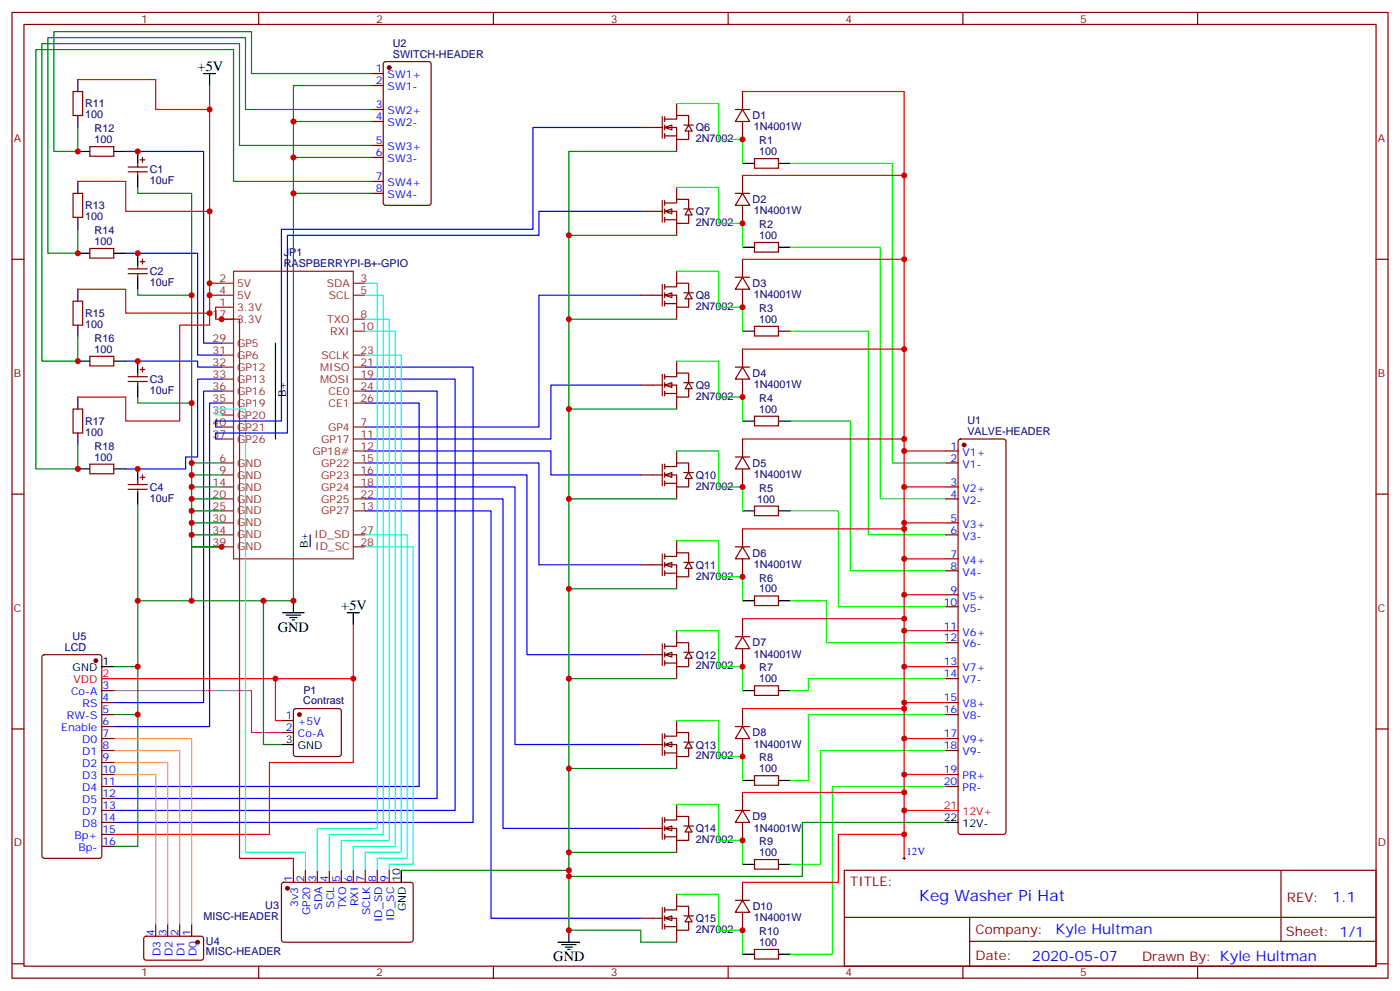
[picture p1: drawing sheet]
<svg xmlns="http://www.w3.org/2000/svg" width="412mm" height="292mm" viewBox="0 0 412 292" stroke-linecap="round" stroke-linejoin="round" font-family="sans-serif">
<g fill="none" stroke="#870000" stroke-width=".35">
<path d="M3.5 3.7h405.4v284.3h-405.4zM7.1 7.2h398.2v277.3h-398.2zM76.2 3.7v3.5M113.1 18.3l.5-.2h12.7l.6 .5 .1 41.2-.5 .6-12.9 .1-.7-.5v-41.2zM145.3 3.7v3.5M214.5 3.7v3.5M283.6 3.7v3.5M352.8 3.7v3.5M21.5 27h2.8v7h-2.8zM109.4 32.2h3.5M109.4 21.7h3.5M109.4 25.2h3.5"/>
<path d="M109.4 35.8h3.5M216.6 32.2h4.2M218.7 32.2l2.1 3.6h-4.2zM218.7 27v5.2M218.7 35.8v5.3M21.5 56.9h2.8v7.1h-2.8zM26.5 43.2h7v2.8h-7zM37.7 49.2h5.7M37.7 50.6h5.7M40.6 48.1v1.1M40.6 50.6v1M41.3 47.1h1.4"/>
<path d="M42 46.4v1.4M109.4 56.9h3.5M109.4 42.8h3.5M109.4 46.4h3.5M109.4 53.4h3.5M216.6 56.9h4.2M218.7 56.9l2.1 3.6h-4.2zM218.7 51.6v5.3M222.2 46.7h7.1v2.8h-7.1zM3.5 76.3h3.6M26.5 73.2h7v2.8h-7zM37.7 79.2h5.7"/>
<path d="M40.6 78.1v1.1M41.3 77h1.4M42 76.3v1.5M218.7 60.5v5.3M218.7 76.3v5.3M222.2 71.4h7.1v2.8h-7.1zM405.3 76.3h3.6M21.5 88.7h2.8v7h-2.8zM37.7 80.6h5.7M40.6 80.6v1M216.6 81.6h4.2M218.7 81.6l2.1 3.6h-4.2z"/>
<path d="M218.7 85.2v5.3M222.2 96.1h7.1v2.8h-7.1zM26.5 104.9h7v2.8h-7zM37.7 110.9h5.7M37.7 112.3h5.7M40.6 109.9v1M40.6 112.3v1.1M41.3 108.8h1.4M42 108.1v1.4M216.6 108.1h4.2M218.7 108.1l2.1 3.5h-4.2zM218.7 102.8v5.3"/>
<path d="M218.7 111.6v5.3M21.5 120.4h2.8v7.1h-2.8zM26.5 136.7h7v2.8h-7zM42 139.8v1.5M216.6 134.5h4.2M218.7 134.5l2.1 3.6h-4.2zM218.7 129.3v5.2M218.7 138.1v5.3M222.2 122.6h7.1v2.8h-7.1zM278.7 132.8h3.5M278.7 136.3h3.5M282.5 129.5l.4-.2h12.7l.5 .2 .2 .5v115l-.2 .5-.5 .2h-12.7l-.5-.3-.2-.4v-115z"/>
<path d="M3.5 145.5h3.6M37.7 142.7h5.7M37.7 144.1h5.7M40.6 141.6v1.1M40.6 144.1v1M41.3 140.5h1.4M218.7 155.7v5.3M222.2 149h7.1v2.8h-7.1zM278.7 143.4h3.5M278.7 146.9h3.5M278.7 154h3.5M278.7 157.5h3.5"/>
<path d="M405.3 145.5h3.6M216.6 161h4.2M218.7 161l2.1 3.5h-4.2zM218.7 164.5v5.3M222.2 175.5h7.1v2.8h-7.1zM278.7 164.5h3.5M278.7 168.1h3.5M278.7 175.1h3.5M278.7 178.6h3.5M12.6 193l.5-.2h16.2l.6 .4 .1 58.8-.5 .7h-16.4l-.7-.4-.1-58.8zM216.6 187.5h4.2M218.7 187.5l2.1 3.5h-4.2z"/>
<path d="M218.7 182.2v5.3M218.7 191v5.3M278.7 185.7h3.5M278.7 189.2h3.5M278.7 196.3h3.5M278.7 199.8h3.5M3.5 214.6h3.6M30 213.9h3.5M30 206.9h3.5M30 210.4h3.5M30 217.5h3.5M30 203.3h3.5"/>
<path d="M216.6 213.9h4.2M218.7 213.9l2.1 3.6h-4.2zM218.7 208.6v5.3M218.7 217.5v5.2M222.2 201.9h7.1v2.9h-7.1zM278.7 206.9h3.5M278.7 210.4h3.5M278.7 217.5h3.5M405.3 214.6h3.6M30 238.6h3.5M30 221h3.5M30 228h3.5"/>
<path d="M30 231.6h3.5M30 224.5h3.5M30 235.1h3.5M216.6 238.6h4.2M218.7 238.6l2.1 3.5h-4.2zM218.7 233.3v5.3M222.2 228.4h7.1v2.8h-7.1zM278.7 221h3.5M278.7 228h3.5M278.7 231.6h3.5M30 242.1h3.5M30 245.7h3.5"/>
<path d="M30 249.2h3.5M83.1 260l.5-.2h37.7l.4 .7-.1 16.5-.6 .4h-37.7l-.4-.7v-16.2zM86.4 256.3v3.5M90 256.3v3.5M93.5 256.3v3.5M97 256.3v3.5M100.5 256.3v3.5M104.1 256.3v3.5M107.6 256.3v3.5M111.1 256.3v3.5M114.7 256.3v3.5M218.7 242.1v5.3"/>
<path d="M218.7 259.8v5.3M222.2 253.1h7.1v2.8h-7.1zM248.7 256.3h156.6v28.2h-156.6zM377.3 256.3v20.9M42.6 275.9l.4-.2h16.5l.5 .7-.1 5.9-.6 .4h-16.5l-.5-.7v-5.6zM45.9 272.1v3.6M49.4 272.1v3.6M52.9 272.1v3.6M56.4 272.1v3.6M216.6 265.1h4.2M218.7 265.1l2.1 3.5h-4.2zM218.7 268.6v5.3"/>
<path d="M222.2 279.5h7.1v2.9h-7.1zM248.7 270.1h156.5M285.6 277.2h119.6M285.6 270.1v14.1M3.5 283.8h3.6M76.2 284.5v3.5M145.3 284.5v3.5M214.5 284.5v3.5M283.6 284.5v3.5M352.8 284.5v3.5M405.3 283.8h3.6"/>
</g>
<g fill="none" stroke="#000" stroke-width=".35">
<path d="M22.9 23.4v3.6M22.9 34v3.5M60 21.7h3.5M61.7 21.7v3.5M22.9 53.4v3.5M22.9 44.6h3.6M33.5 44.6h3.5M40.6 44.6v3.5M40.6 51.6v3.6M218.7 48.1h3.5M229.3 48.1h3.5M22.9 64v3.5"/>
<path d="M22.9 74.6h3.6M33.5 74.6h3.5M40.6 74.6v3.5M218.7 72.8h3.5M229.3 72.8h3.5M22.9 85.2v3.5M22.9 95.7v3.6M40.6 81.6v3.6M218.7 97.5h3.5M229.3 97.5h3.5M22.9 116.9v3.5M22.9 106.3h3.6"/>
<path d="M33.5 106.3h3.5M40.6 106.3v3.6M40.6 113.4v3.5M81.1 101v28.3M22.9 127.5v3.5M22.9 138.1h3.6M33.5 138.1h3.5M40.6 138.1v3.5M218.7 124h3.5M229.3 124h3.5M40.6 145.1v3.6M91.4 157.5v3.5"/>
<path d="M218.7 150.4h3.5M229.3 150.4h3.5M86.4 176.9v3.5M218.7 176.9h3.5M229.3 176.9h3.5M30 196.3h3.5M83.3 180.4h6.3M84.3 181.1h4.2M85.4 181.8h2.1M86.1 182.5h.7M102.3 180.4h3.5M104.1 180.4v3.5"/>
<path d="M218.7 203.3h3.5M229.3 203.3h3.5M218.7 229.8h3.5M229.3 229.8h3.5M118.2 256.3v3.5M218.7 254.5h3.5M229.3 254.5h3.5M278.7 242.1h3.5M164.4 277.4h6.3M165.5 278.1h4.2M166.5 278.8h2.1M167.2 279.5h.7"/>
<path d="M167.6 273.9v3.5M218.7 281h3.5M229.3 281h3.5"/>
</g>
<g fill="none" stroke="#8c2424" stroke-width=".35">
<path d="M68.8 79.9h35.3v84.6h-35.3zM65.3 90.5h3.5M65.3 83.4h3.5M65.3 86.9h3.5M65.3 94h3.5M104.1 83.4h3.5M104.1 86.9h3.5M104.1 94h3.5M104.1 97.5h3.5M65.3 111.6h3.5M65.3 108.1h3.5M65.3 104.6h3.5"/>
<path d="M65.3 118.7h3.5M65.3 115.1h3.5M65.3 101h3.5M104.1 111.6h3.5M104.1 108.1h3.5M104.1 104.6h3.5M104.1 118.7h3.5M104.1 115.1h3.5M65.3 125.7h3.5M65.3 139.8h3.5M65.3 129.3h3.5M65.3 136.3h3.5"/>
<path d="M65.3 122.2h3.5M104.1 125.7h3.5M104.1 139.8h3.5M104.1 129.3h3.5M104.1 136.3h3.5M104.1 132.8h3.5M65.3 150.4h3.5M65.3 146.9h3.5M65.3 143.4h3.5M65.3 154h3.5M65.3 157.5h3.5M104.1 150.4h3.5"/>
<path d="M104.1 146.9h3.5M104.1 143.4h3.5M104.1 157.5h3.5M65.3 161h3.5M104.1 161h3.5"/>
</g>
<g fill="none" stroke="#00f" stroke-width=".35">
<path d="M37 44.6h23v56.4h5.3M37 74.6h21.2v30h7.1M188.7 86.9h-30v38.8h-51.1M37 106.3h21.2v1.8h7.1M65.3 111.6h-7.1v22.9h-3.5v3.6h-17.7M65.3 115.1h-5.3v91.8h-26.5M65.3 118.7h-3.6v95.2h-28.2M107.6 118.7h15.9v112.9h-90M107.6 115.1h21.2v120h-95.3M107.6 111.6h26.5v127h-100.6M107.6 108.1h31.7v134h-105.8M188.7 113.4h-26.4v15.9h-54.7"/>
<path d="M107.6 132.8h54.7v7h26.4M107.6 136.3h51.1v30h30M107.6 139.8h47.6v53h33.5M107.6 143.4h44.1v75.8h37M107.6 146.9h40.6v97h40.5M107.6 150.4h37v120h44.1"/>
</g>
<path d="M232.8 48.1h30v88.2h15.9M232.8 72.8h26.5v74.1h19.4M232.8 97.5h23v60h22.9M232.8 124h17.7v44.1h28.2M232.8 150.4h14.1v28.2h31.8M232.8 176.9h10.6v12.3h35.3M278.7 199.8h-40.6v3.5h-5.3M278.7 210.4h-40.6v19.4h-5.3M278.7 221h-37v33.5h-8.9M278.7 231.6h-33.5v49.4h-12.4" fill="none" stroke="#0f0" stroke-width=".35"/>
<g fill="#870000" stroke="#870000" stroke-width=".35">
<circle cx="284" cy="131" r=".53"/>
<circle cx="114.7" cy="19.9" r=".53"/>
<circle cx="58.2" cy="277.4" r=".53"/>
<circle cx="84.7" cy="261.5" r=".53"/>
<circle cx="28.2" cy="194.5" r=".53"/>
</g>
<g fill="none" stroke="#f00" stroke-width=".35">
<path d="M22.9 23.4h23v8.8h15.8v-7M61.7 32.2v30h-24.7v-8.8h-14.1M218.7 27h47.6v24.6M218.7 51.6h47.6v24.7M61.7 62.2v30h-24.7v-7h-14.1M218.7 76.3h47.6v26.5M61.7 92.2v3.5h-8.8v28.3h-15.9v-7.1h-14.1M61.7 83.4h3.6M61.7 86.9h3.6M218.7 102.8h47.6v26.5M218.7 129.3h47.6v3.5M278.7 132.8h-12.4v105.8h15.9"/>
<path d="M218.7 155.7h47.6M266.3 143.4h12.4M266.3 154h12.4M266.3 164.5h12.4M266.3 175.1h12.4M30 199.8h74.1M104.1 183.9v40.6h-24.7v21.2h-45.9M218.7 182.2h47.6M266.3 185.7h12.4M266.3 196.3h12.4M218.7 208.6h47.6M266.3 206.9h12.4"/>
<path d="M266.3 217.5h12.4M218.7 233.3h47.6M266.3 238.6v7.1h-19.4v14.1h-28.2M266.3 228h12.4M266.3 245.7v7"/>
</g>
<g fill="none" stroke="#008700" stroke-width=".35">
<path d="M109.4 35.8h-23v10.6M109.4 25.2h-23v10.6M109.4 32.2h-37.1v-21.1h-58.2v63.5h8.8v-7.1M109.4 21.7h-35.3v-12.4h-58.2v35.3h7v-7.1M40.6 55.2v1.7h15.8v30M109.4 56.9h-23v120h-30v-15.9h8.9h-8.9v-3.5M109.4 46.4h-23v10.5M109.4 53.4h-40.6v-38.8h-58.2v123.5h12.3v-7.1M109.4 42.8h-38.8v-30h-58.3v93.5h10.6v-7M40.6 85.2v1.7h15.8v31.8M40.6 116.9v1.8h15.8v17.6M56.4 139.8v3.6h8.9"/>
<path d="M65.3 136.3h-8.9v3.5h8.9M40.6 148.7v28.2h15.8M56.4 143.4v3.5h8.9M56.4 146.9v3.5h8.9M56.4 150.4v3.6h8.9M56.4 154v3.5h8.9M40.6 176.9v19.4h-7.1M40.6 196.3v52.9h-7.1M33.5 210.4h7.1"/>
</g>
<path d="M65.3 90.5h-1.8v3.5h7.1v158.7h15.8v3.6" fill="none" stroke="#c00" stroke-width=".35"/>
<path d="M107.6 97.5h8.8v151.7h-12.3v7.1M107.6 94h7.1v153.4h-14.2v8.9M107.6 104.6h10.6v146.4h-10.6v5.3M65.3 122.2h-1.8v-1.8h8.8v130.6h17.7v5.3M107.6 157.5h12.3v95.2h-8.8v3.6M107.6 161h14.1v93.5h-7v1.8" fill="none" stroke="#0ff" stroke-width=".35"/>
<path d="M33.5 217.5h22.9v54.6M33.5 228h12.4v44.1M33.5 224.5h15.9v47.6M33.5 221h19.4v51.1" fill="none" stroke="#f90" stroke-width=".35"/>
<path d="M266 252.7h.7M266.3 252.4v.7" fill="none" stroke="#000" stroke-width=".29"/>
<g fill="#fff" stroke="#870000" stroke-width=".35">
<path d="M195.8 37.5l2.1-.7v1.4z"/>
<path d="M202.8 36.8l1.1 1.8h-2.1z"/>
</g>
<path d="M188.7 37.5h6.4M195.1 34.4v6.3M195.8 35.1h3.5v-1.1h3.5v2.8M195.8 37.5h3.5v3.6h3.5v-2.5M195.8 34.4v1.4M195.8 36.8v1.4M195.8 39.3v1.4M199.3 30.5v3.5M201.4 36.8h2.9M195.8 40h3.5M199.3 41.1v3.5" fill="none" stroke="#870000" stroke-width=".35"/>
<g fill="#fff" stroke="#870000" stroke-width=".35">
<path d="M195.8 62.2l2.1-.7v1.4z"/>
<path d="M202.8 61.5l1.1 1.8h-2.1z"/>
</g>
<path d="M195.1 59.1v6.3M195.8 59.8h3.5v-1.1h3.5v2.8M195.8 59.1v1.4M199.3 55.2v3.5M188.7 62.2h6.4M195.8 62.2h3.5v3.6h3.5v-2.5M195.8 64.7h3.5M195.8 61.5v1.4M195.8 64v1.4M199.3 65.8v3.5M201.4 61.5h2.9" fill="none" stroke="#870000" stroke-width=".35"/>
<g fill="#fff" stroke="#870000" stroke-width=".35">
<path d="M195.8 86.9l2.1-.7v1.4z"/>
<path d="M202.8 86.2l1.1 1.8h-2.1z"/>
</g>
<path d="M199.3 79.9v3.5M188.7 86.9h6.4M195.1 83.7v6.4M195.8 84.5h3.5v-1.1h3.5v2.8M195.8 86.9h3.5v3.6h3.5v-2.5M195.8 89.4h3.5M195.8 83.7v1.5M195.8 86.2v1.4M195.8 88.7v1.4M199.3 90.5v3.5M201.4 86.2h2.9" fill="none" stroke="#870000" stroke-width=".35"/>
<g fill="#fff" stroke="#870000" stroke-width=".35">
<path d="M195.8 113.4l2.1-.7v1.4z"/>
<path d="M202.8 112.7l1.1 1.7h-2.1z"/>
</g>
<path d="M188.7 113.4h6.4M195.1 110.2v6.4M195.8 110.9h3.5v-1h3.5v2.8M195.8 113.4h3.5v3.5h3.5v-2.5M195.8 115.9h3.5M195.8 110.2v1.4M195.8 112.7v1.4M195.8 115.1v1.5M199.3 106.3v3.6M199.3 116.9v3.5M201.4 112.7h2.9" fill="none" stroke="#870000" stroke-width=".35"/>
<g fill="#fff" stroke="#870000" stroke-width=".35">
<path d="M195.8 139.8l2.1-.7v1.4z"/>
<path d="M202.8 139.1l1.1 1.8h-2.1z"/>
</g>
<path d="M188.7 139.8h6.4M195.1 136.7v6.3M195.8 137.4h3.5v-1.1h3.5v2.8M195.8 139.8h3.5v3.6h3.5v-2.5M195.8 136.7v1.4M195.8 139.1v1.4M199.3 132.8v3.5M201.4 139.1h2.9M195.8 142.3h3.5M195.8 141.6v1.4M199.3 143.4v3.5" fill="none" stroke="#870000" stroke-width=".35"/>
<g fill="#fff" stroke="#870000" stroke-width=".35">
<path d="M195.8 166.3l2.1-.7v1.4z"/>
<path d="M202.8 165.6l1.1 1.8h-2.1z"/>
</g>
<path d="M199.3 159.2v3.6M188.7 166.3h6.4M195.1 163.1v6.4M195.8 163.8h3.5v-1h3.5v2.8M195.8 166.3h3.5v3.5h3.5v-2.4M195.8 168.8h3.5M195.8 163.1v1.4M195.8 165.6v1.4M195.8 168.1v1.4M199.3 169.8v3.6M201.4 165.6h2.9" fill="none" stroke="#870000" stroke-width=".35"/>
<g fill="#fff" stroke="#870000" stroke-width=".35">
<path d="M195.8 192.8l2.1-.7v1.4z"/>
<path d="M202.8 192.1l1.1 1.7h-2.1z"/>
</g>
<path d="M188.7 192.8h6.4M195.1 189.6v6.3M195.8 190.3h3.5v-1.1h3.5v2.9M195.8 192.8h3.5v3.5h3.5v-2.5M195.8 195.2h3.5M195.8 189.6v1.4M195.8 192.1v1.4M195.8 194.5v1.4M199.3 185.7v3.5M199.3 196.3v3.5M201.4 192.1h2.9" fill="none" stroke="#870000" stroke-width=".35"/>
<g fill="#fff" stroke="#870000" stroke-width=".35">
<path d="M195.8 219.2l2.1-.7v1.4z"/>
<path d="M202.8 218.5l1.1 1.8h-2.1z"/>
</g>
<path d="M188.7 219.2h6.4M195.1 216v6.4M195.8 216.7h3.5v-1h3.5v2.8M195.8 219.2h3.5v3.5h3.5v-2.4M195.8 216v1.5M195.8 218.5v1.4M199.3 212.2v3.5M201.4 218.5h2.9M195.8 221.7h3.5M195.8 221v1.4M199.3 222.7v3.6" fill="none" stroke="#870000" stroke-width=".35"/>
<g fill="#fff" stroke="#870000" stroke-width=".35">
<path d="M195.8 243.9l2.1-.7v1.4z"/>
<path d="M202.8 243.2l1.1 1.8h-2.1z"/>
</g>
<path d="M199.3 236.9v3.5M188.7 243.9h6.4M195.1 240.7v6.4M195.8 241.4h3.5v-1h3.5v2.8M195.8 243.9h3.5v3.5h3.5v-2.4M195.8 246.4h3.5M195.8 240.7v1.4M195.8 243.2v1.4M195.8 245.7v1.4M199.3 247.4v3.6M201.4 243.2h2.9" fill="none" stroke="#870000" stroke-width=".35"/>
<g fill="#fff" stroke="#870000" stroke-width=".35">
<path d="M195.8 270.4l2.1-.7v1.4z"/>
<path d="M202.8 269.7l1.1 1.7h-2.1z"/>
</g>
<g fill="none" stroke="#870000" stroke-width=".35">
<path d="M82.9 212.2h3.5M82.9 215.7h3.5M86.7 208.8l.4-.2h12.7l.5 .2 .2 .5v12.7l-.2 .5-.5 .2h-12.7l-.5-.2-.2-.5v-12.7zM188.7 270.4h6.4M195.1 267.2v6.3M195.8 267.9h3.5v-1.1h3.5v2.9M195.8 270.4h3.5v3.5h3.5v-2.5M195.8 272.8h3.5M195.8 267.2v1.4M195.8 269.7v1.4M195.8 272.1v1.4M199.3 263.3v3.5"/>
<path d="M199.3 273.9v3.5M201.4 269.7h2.9"/>
</g>
<path d="M199.3 30.5h12.4v10.6h7v7M199.3 55.2h12.4v10.6h7v7M199.3 79.9h12.4v10.6h7v7M199.3 106.3h12.4v10.6h7v7.1M199.3 132.8h12.4v10.6h7v7M199.3 159.2h12.4v10.6h7v7.1M199.3 185.7h12.4v10.6h7v7M199.3 212.2h12.4v10.5h7v7.1M199.3 236.9h12.4v10.5h7v7.1M199.3 263.3h12.4v10.6h7v7.1" fill="none" stroke="#0f0" stroke-width=".35"/>
<path d="M199.3 44.6h-31.7v229.3h21.1v3.5h10.6M167.6 69.3h31.7M167.6 94h31.7M167.6 120.4h31.7M167.6 146.9h31.7M77.6 176.9v42.3h5.3M167.6 173.4h31.7M167.6 199.8h31.7M167.6 226.3h31.7M118.2 256.3h49.4M167.6 251h31.7M278.7 242.1h-42.3v15.9h-68.8" fill="none" stroke="#008700" stroke-width=".35"/>
<path d="M188.7 37.5h-31.7v30h-74.1v56.5h-19.4v1.7h1.8M188.7 62.2h-30v7.1h-74v58.2h-21.2v1.8h1.8" fill="none" stroke="#00f" stroke-width=".35"/>
<path d="M107.6 86.9h5.3v158.8h-15.9v10.6M107.6 83.4h3.5v160.5h-17.6v12.4" fill="none" stroke="#0ff" stroke-width=".35"/>
<circle cx="88.2" cy="210.4" r=".53" fill="#870000" stroke="#870000" stroke-width=".35"/>
<path d="M82.9 219.2h3.5" fill="none" stroke="#000" stroke-width=".35"/>
<path d="M33.5 203.3h40.6v12.4h8.8" fill="none" stroke="#f0f" stroke-width=".35"/>
<path d="M81.1 199.8v12.4h1.8" fill="none" stroke="#f00" stroke-width=".35"/>
<g fill="#c00">
<circle cx="77.6" cy="176.9" r=".88"/>
<circle cx="167.6" cy="256.3" r=".88"/>
<circle cx="167.6" cy="273.9" r=".88"/>
<circle cx="167.6" cy="226.3" r=".88"/>
<circle cx="167.6" cy="173.4" r=".88"/>
<circle cx="167.6" cy="120.4" r=".88"/>
<circle cx="167.6" cy="69.3" r=".88"/>
<circle cx="218.7" cy="247.4" r=".88"/>
<circle cx="218.7" cy="222.7" r=".88"/>
<circle cx="218.7" cy="143.4" r=".88"/>
<circle cx="218.7" cy="90.5" r=".88"/>
<circle cx="218.7" cy="41.1" r=".88"/>
<circle cx="65.3" cy="94" r=".88"/>
<circle cx="40.6" cy="196.3" r=".88"/>
<circle cx="61.7" cy="86.9" r=".88"/>
<circle cx="61.7" cy="92.2" r=".88"/>
<circle cx="61.7" cy="32.2" r=".88"/>
<circle cx="22.9" cy="44.6" r=".88"/>
<circle cx="22.9" cy="74.6" r=".88"/>
<circle cx="22.9" cy="106.3" r=".88"/>
<circle cx="22.9" cy="138.1" r=".88"/>
<circle cx="56.4" cy="118.7" r=".88"/>
<circle cx="56.4" cy="176.9" r=".88"/>
<circle cx="86.4" cy="176.9" r=".88"/>
<circle cx="65.3" cy="161" r=".88"/>
<circle cx="56.4" cy="154" r=".88"/>
<circle cx="56.4" cy="146.9" r=".88"/>
<circle cx="56.4" cy="139.8" r=".88"/>
<circle cx="86.4" cy="35.8" r=".88"/>
<circle cx="86.4" cy="56.9" r=".88"/>
<circle cx="266.3" cy="51.6" r=".88"/>
<circle cx="266.3" cy="102.8" r=".88"/>
<circle cx="266.3" cy="132.8" r=".88"/>
<circle cx="266.3" cy="182.2" r=".88"/>
<circle cx="266.3" cy="233.3" r=".88"/>
<circle cx="266.3" cy="228" r=".88"/>
<circle cx="266.3" cy="206.9" r=".88"/>
<circle cx="266.3" cy="185.7" r=".88"/>
<circle cx="266.3" cy="164.5" r=".88"/>
<circle cx="266.3" cy="143.4" r=".88"/>
<circle cx="40.6" cy="106.3" r=".88"/>
<circle cx="40.6" cy="44.6" r=".88"/>
<circle cx="40.6" cy="74.6" r=".88"/>
<circle cx="40.6" cy="138.1" r=".88"/>
<circle cx="266.3" cy="154" r=".88"/>
<circle cx="266.3" cy="175.1" r=".88"/>
<circle cx="266.3" cy="196.3" r=".88"/>
<circle cx="266.3" cy="217.5" r=".88"/>
<circle cx="266.3" cy="238.6" r=".88"/>
<circle cx="266.3" cy="208.6" r=".88"/>
<circle cx="266.3" cy="155.7" r=".88"/>
<circle cx="266.3" cy="129.3" r=".88"/>
<circle cx="266.3" cy="76.3" r=".88"/>
<circle cx="86.4" cy="46.4" r=".88"/>
<circle cx="56.4" cy="143.4" r=".88"/>
<circle cx="56.4" cy="150.4" r=".88"/>
<circle cx="56.4" cy="157.5" r=".88"/>
<circle cx="56.4" cy="136.3" r=".88"/>
<circle cx="56.4" cy="86.9" r=".88"/>
<circle cx="61.7" cy="62.2" r=".88"/>
<circle cx="61.7" cy="83.4" r=".88"/>
<circle cx="40.6" cy="176.9" r=".88"/>
<circle cx="40.6" cy="210.4" r=".88"/>
<circle cx="266.3" cy="245.7" r=".88"/>
<circle cx="218.7" cy="65.8" r=".88"/>
<circle cx="218.7" cy="116.9" r=".88"/>
<circle cx="218.7" cy="169.8" r=".88"/>
<circle cx="218.7" cy="273.9" r=".88"/>
<circle cx="167.6" cy="94" r=".88"/>
<circle cx="167.6" cy="146.9" r=".88"/>
<circle cx="167.6" cy="199.8" r=".88"/>
<circle cx="167.6" cy="251" r=".88"/>
<circle cx="167.6" cy="258" r=".88"/>
<circle cx="218.7" cy="196.3" r=".88"/>
<circle cx="104.1" cy="199.8" r=".88"/>
<circle cx="81.1" cy="199.8" r=".88"/>
</g>
<text font-size="4.6" fill="#00f" x="270.8" y="265.3">Keg Washer Pi Hat</text>
<g font-size="4.2">
<text x="58.2" y="21">+5V</text>
<text x="100.5" y="179.7">+5V</text>
<text x="81.8" y="186.1">GND</text>
<text x="163" y="283.1">GND</text>
</g>
<g font-size="4.2" fill="#00f">
<text x="392.5" y="265.5">1.1</text>
<text x="310.9" y="275.1">Kyle Hultman</text>
<text x="304" y="282.9">2020-05-07</text>
</g>
<g font-size="3.9" fill="#800">
<text x="250.5" y="260.8">TITLE:</text>
<text x="379.1" y="265.5">REV:</text>
<text x="287.4" y="275">Company:</text>
<text x="378.7" y="275.7">Sheet: 1/1</text>
<text x="287.4" y="282.7">Date:</text>
<text x="336.4" y="282.8">Drawn By: Kyle Hultman</text>
</g>
<g font-size="3.2" fill="#800">
<text x="41.6" y="6.7">1</text>
<text x="110.8" y="6.7">2</text>
<text x="179.9" y="6.7">3</text>
<text x="249.1" y="6.7">4</text>
<text x="318.2" y="6.7">5</text>
<text x="4.1" y="41.8">A</text>
<text x="405.9" y="41.8">A</text>
<text x="4.1" y="110.9">B</text>
<text x="405.9" y="110.9">B</text>
<text x="4.1" y="180.1">C</text>
<text x="405.9" y="180.1">C</text>
<text x="4.1" y="249.2">D</text>
<text x="405.9" y="249.2">D</text>
<text x="41.6" y="287.5">1</text>
<text x="110.8" y="287.5">2</text>
<text x="179.9" y="287.5">3</text>
<text x="249.1" y="287.5">4</text>
<text x="318.2" y="287.5">5</text>
</g>
<g font-size="3.2" fill="#000080">
<text x="115.7" y="17">SWITCH-HEADER</text>
<text x="115.7" y="14">U2</text>
<text x="25" y="34.8">100</text>
<text x="25" y="31.6">R11</text>
<text x="221.7" y="35.1">D1</text>
<text x="27.9" y="38.9">R12</text>
<text x="205" y="41.9">2N7002</text>
<text x="205" y="38.7">Q6</text>
<text x="222.1" y="38.3">1N4001W</text>
<text x="27.9" y="42.1">100</text>
<text x="223.7" y="45.6">100</text>
<text x="223.7" y="42.5">R1</text>
<text x="44.1" y="51.1">C1</text>
<text x="44.1" y="54.2">10uF</text>
<text x="221.7" y="59.8">D2</text>
<text x="25" y="64.8">100</text>
<text x="25" y="61.6">R13</text>
<text x="205" y="63.4">Q7</text>
<text x="222.1" y="63">1N4001W</text>
<text x="27.9" y="68.9">R14</text>
<text x="205" y="66.6">2N7002</text>
<text x="223.7" y="70.3">100</text>
<text x="223.7" y="67.2">R2</text>
<text x="27.9" y="72.1">100</text>
<text x="83.6" y="75.4">JP1</text>
<text x="44.1" y="81">C2</text>
<text x="83.6" y="78.7">RASPBERRYPI-B+-GPIO</text>
<text x="44.1" y="84.2">10uF</text>
<text x="205" y="88.1">Q8</text>
<text x="221.7" y="84.5">D3</text>
<text x="222.1" y="87.7">1N4001W</text>
<text x="25" y="93.4">R15</text>
<text x="205" y="91.3">2N7002</text>
<text x="223.7" y="95">100</text>
<text x="223.7" y="91.9">R3</text>
<text x="25" y="96.5">100</text>
<text x="27.9" y="100.7">R16</text>
<text x="27.9" y="103.9">100</text>
<text x="44.1" y="112.7">C3</text>
<text x="221.7" y="111">D4</text>
<text x="44.1" y="115.9">10uF</text>
<text x="205" y="117.7">2N7002</text>
<text x="205" y="114.6">Q9</text>
<text x="222.1" y="114.2">1N4001W</text>
<text x="223.7" y="118.3">R4</text>
<text x="25" y="125.1">R17</text>
<text x="223.7" y="121.5">100</text>
<text x="285" y="125">U1</text>
<text x="25" y="128.3">100</text>
<text x="285" y="128.1">VALVE-HEADER</text>
<text x="27.9" y="135.6">100</text>
<text x="27.9" y="132.4">R18</text>
<text x="221.7" y="137.4">D5</text>
<text x="205" y="141">Q10</text>
<text x="222.1" y="140.8">1N4001W</text>
<text x="44.1" y="147.7">10uF</text>
<text x="44.1" y="144.5">C4</text>
<text x="205" y="144.2">2N7002</text>
<text x="223" y="148">100</text>
<text x="223.7" y="144.8">R5</text>
<text x="205" y="167.5">Q11</text>
<text x="221.7" y="163.9">D6</text>
<text x="222.1" y="167.2">1N4001W</text>
<text x="205" y="170.7">2N7002</text>
<text x="223.7" y="171.2">R6</text>
<text x="223.7" y="174.4">100</text>
<text x="19.1" y="191.6">LCD</text>
<text x="21.4" y="188.4">U5</text>
<text x="221.7" y="190.3">D7</text>
<text x="205" y="197.1">2N7002</text>
<text x="205" y="193.9">Q12</text>
<text x="222.1" y="193.7">1N4001W</text>
<text x="223.7" y="197.7">R7</text>
<text x="223.7" y="200.9">100</text>
<text x="89.4" y="207.4">Contrast</text>
<text x="89.4" y="204.2">P1</text>
<text x="205" y="220.4">Q13</text>
<text x="221.7" y="216.8">D8</text>
<text x="222.1" y="220.1">1N4001W</text>
<text x="205" y="223.6">2N7002</text>
<text x="223.7" y="227.3">100</text>
<text x="223.7" y="224.2">R8</text>
<text x="205" y="245.1">Q14</text>
<text x="221.7" y="241.5">D9</text>
<text x="222.1" y="244.8">1N4001W</text>
<text x="205" y="248.3">2N7002</text>
<text x="223.7" y="248.8">R9</text>
<text x="223.7" y="252">100</text>
<text x="78.1" y="267.6">U3</text>
<text x="221.8" y="267.9">D10</text>
<text x="60" y="270.8">MISC-HEADER</text>
<text x="205" y="274.7">2N7002</text>
<text x="205" y="271.5">Q15</text>
<text x="222.1" y="271.3">1N4001W</text>
<text x="223.7" y="275.3">R10</text>
<text x="60.7" y="281.3">MISC-HEADER</text>
<text x="60.7" y="278.2">U4</text>
<text x="223.7" y="278.5">100</text>
</g>
<g font-size="3.2" fill="#00f">
<text x="110.7" y="21.3">1</text>
<text x="114.2" y="23.1">SW1+</text>
<text x="110.7" y="24.8">2</text>
<text x="114.2" y="26.6">SW1-</text>
<text x="110.7" y="31.9">3</text>
<text x="110.7" y="35.4">4</text>
<text x="114.2" y="33.7">SW2+</text>
<text x="114.2" y="37.2">SW2-</text>
<text x="110.7" y="42.5">5</text>
<text x="110.7" y="46">6</text>
<text x="114.2" y="44.2">SW3+</text>
<text x="114.2" y="47.8">SW3-</text>
<text x="110.7" y="53.1">7</text>
<text x="110.7" y="56.6">8</text>
<text x="114.2" y="54.8">SW4+</text>
<text x="114.2" y="58.3">SW4-</text>
<text x="280" y="132.4">1</text>
<text x="280" y="136">2</text>
<text x="283.5" y="134.2">V1+</text>
<text x="283.5" y="137.7">V1-</text>
<text x="280" y="143">3</text>
<text x="280" y="146.5">4</text>
<text x="283.5" y="144.8">V2+</text>
<text x="283.5" y="148.3">V2-</text>
<text x="280" y="153.6">5</text>
<text x="283.5" y="155.4">V3+</text>
<text x="280" y="157.1">6</text>
<text x="283.5" y="158.9">V3-</text>
<text x="280" y="164.2">7</text>
<text x="280" y="167.7">8</text>
<text x="283.5" y="165.9">V4+</text>
<text x="283.5" y="169.5">V4-</text>
<text x="278" y="178.3">10</text>
<text x="280" y="174.8">9</text>
<text x="283.5" y="176.5">V5+</text>
<text x="278" y="185.3">11</text>
<text x="283.5" y="180.1">V5-</text>
<text x="278" y="188.9">12</text>
<text x="283.5" y="187.1">V6+</text>
<text x="283.5" y="190.6">V6-</text>
<text x="278" y="195.9">13</text>
<text x="283.5" y="197.7">V7+</text>
<text x="30.2" y="203">3</text>
<text x="278" y="199.5">14</text>
<text x="283.5" y="201.2">V7-</text>
<text x="20.9" y="204.8">Co-A</text>
<text x="24.3" y="208.3">RS</text>
<text x="30.2" y="206.5">4</text>
<text x="278" y="206.5">15</text>
<text x="283.5" y="208.3">V8+</text>
<text x="18" y="215.3">Enable</text>
<text x="19.7" y="211.8">RW-S</text>
<text x="30.2" y="210">5</text>
<text x="30.2" y="213.6">6</text>
<text x="84.2" y="211.8">1</text>
<text x="84.2" y="215.3">2</text>
<text x="87.7" y="213.6">+5V</text>
<text x="278" y="210">16</text>
<text x="283.5" y="211.8">V8-</text>
<text x="24.2" y="218.9">D0</text>
<text x="30.2" y="217.1">7</text>
<text x="30.2" y="220.6">8</text>
<text x="87.7" y="217.1">Co-A</text>
<text x="278" y="217.1">17</text>
<text x="278" y="220.6">18</text>
<text x="283.5" y="218.9">V9+</text>
<text x="24.2" y="222.4">D1</text>
<text x="24.2" y="225.9">D2</text>
<text x="30.2" y="224.2">9</text>
<text x="30.2" y="227.7">10</text>
<text x="278" y="227.7">19</text>
<text x="283.5" y="222.4">V9-</text>
<text x="24.2" y="229.4">D3</text>
<text x="24.2" y="233">D4</text>
<text x="30.2" y="231.2">11</text>
<text x="278" y="231.2">20</text>
<text x="283.5" y="229.4">PR+</text>
<text x="283.5" y="233">PR-</text>
<text x="24.2" y="236.5">D5</text>
<text x="30.2" y="234.7">12</text>
<text x="30.2" y="238.3">13</text>
<text x="24.2" y="240">D7</text>
<text x="24.2" y="243.6">D8</text>
<text x="30.2" y="241.8">14</text>
<text x="30.2" y="245.3">15</text>
<text x="21.9" y="247.1">Bp+</text>
<text x="23.1" y="250.6">Bp-</text>
<text x="30.2" y="248.8">16</text>
<text x="267.1" y="251.8">12V</text>
<text x="86.1" y="259.6" transform="rotate(-90 86.1 259.6)">1</text>
<text x="89.6" y="259.6" transform="rotate(-90 89.6 259.6)">2</text>
<text x="93.1" y="259.6" transform="rotate(-90 93.1 259.6)">3</text>
<text x="96.7" y="259.6" transform="rotate(-90 96.7 259.6)">4</text>
<text x="100.2" y="259.6" transform="rotate(-90 100.2 259.6)">5</text>
<text x="103.7" y="259.6" transform="rotate(-90 103.7 259.6)">6</text>
<text x="107.2" y="259.6" transform="rotate(-90 107.2 259.6)">7</text>
<text x="110.8" y="259.6" transform="rotate(-90 110.8 259.6)">8</text>
<text x="114.3" y="259.6" transform="rotate(-90 114.3 259.6)">9</text>
<text x="87.8" y="267" transform="rotate(-90 87.8 267)">3v3</text>
<text x="91.4" y="269.5" transform="rotate(-90 91.4 269.5)">GP20</text>
<text x="94.9" y="267.9" transform="rotate(-90 94.9 267.9)">SDA</text>
<text x="98.4" y="267.2" transform="rotate(-90 98.4 267.2)">SCL</text>
<text x="102" y="267.7" transform="rotate(-90 102 267.7)">TXO</text>
<text x="105.5" y="266.8" transform="rotate(-90 105.5 266.8)">RXI</text>
<text x="109" y="269.4" transform="rotate(-90 109 269.4)">SCLK</text>
<text x="45.5" y="275.5" transform="rotate(-90 45.5 275.5)">4</text>
<text x="49" y="275.5" transform="rotate(-90 49 275.5)">3</text>
<text x="52.6" y="275.5" transform="rotate(-90 52.6 275.5)">2</text>
<text x="56.1" y="275.5" transform="rotate(-90 56.1 275.5)">1</text>
<text x="112.5" y="271.5" transform="rotate(-90 112.5 271.5)">ID_SD</text>
<text x="116.1" y="271.3" transform="rotate(-90 116.1 271.3)">ID_SC</text>
<text x="47.3" y="281.4" transform="rotate(-90 47.3 281.4)">D3</text>
<text x="50.8" y="281.4" transform="rotate(-90 50.8 281.4)">D2</text>
<text x="54.3" y="281.4" transform="rotate(-90 54.3 281.4)">D1</text>
<text x="57.9" y="281.4" transform="rotate(-90 57.9 281.4)">D0</text>
</g>
<g font-size="3.2" fill="#8d2323">
<text x="64.7" y="83">2</text>
<text x="106.2" y="83">3</text>
<text x="64.7" y="86.6">4</text>
<text x="69.8" y="88">5V</text>
<text x="69.8" y="84.5">5V</text>
<text x="96.2" y="84.5">SDA</text>
<text x="96.9" y="88">SCL</text>
<text x="106.2" y="86.6">5</text>
<text x="62.6" y="93.6">17</text>
<text x="64.7" y="90.1">1</text>
<text x="69.8" y="91.5">3.3V</text>
<text x="69.8" y="95">3.3V</text>
<text x="96.4" y="95">TXO</text>
<text x="106.2" y="93.6">8</text>
<text x="62.6" y="100.7">29</text>
<text x="97.3" y="98.6">RXI</text>
<text x="106.2" y="97.2">10</text>
<text x="62.6" y="104.2">31</text>
<text x="62.6" y="107.7">32</text>
<text x="69.8" y="102.1">GP5</text>
<text x="69.8" y="105.6">GP6</text>
<text x="94.7" y="105.6">SCLK</text>
<text x="106.2" y="107.7">21</text>
<text x="106.2" y="104.2">23</text>
<text x="62.6" y="111.3">33</text>
<text x="69.8" y="109.1">GP12</text>
<text x="69.8" y="112.7">GP13</text>
<text x="94.3" y="112.7">MOSI</text>
<text x="94.3" y="109.1">MISO</text>
<text x="106.2" y="111.3">19</text>
<text x="62.6" y="118.3">35</text>
<text x="62.6" y="114.8">36</text>
<text x="69.8" y="119.7">GP19</text>
<text x="69.8" y="116.2">GP16</text>
<text x="96.8" y="119.7">CE1</text>
<text x="96.8" y="116.2">CE0</text>
<text x="106.2" y="118.3">26</text>
<text x="106.2" y="114.8">24</text>
<text x="62.6" y="121.8">38</text>
<text x="62.6" y="125.4">40</text>
<text x="69.8" y="123.3">GP20</text>
<text x="106.2" y="125.4">7</text>
<text x="62.6" y="128.9">37</text>
<text x="69.8" y="130.3">GP26</text>
<text x="69.8" y="126.8">GP21</text>
<text x="94.6" y="130.3">GP17</text>
<text x="96.6" y="126.8">GP4</text>
<text x="106.2" y="128.9">11</text>
<text x="64.7" y="136">6</text>
<text x="69.8" y="137.4">GND</text>
<text x="92" y="133.8">GP18#</text>
<text x="94.6" y="137.4">GP22</text>
<text x="106.2" y="136">15</text>
<text x="106.2" y="132.4">12</text>
<text x="62.6" y="143">14</text>
<text x="64.7" y="139.5">9</text>
<text x="69.8" y="140.9">GND</text>
<text x="94.6" y="140.9">GP23</text>
<text x="106.2" y="143">18</text>
<text x="106.2" y="139.5">16</text>
<text x="62.6" y="146.5">20</text>
<text x="69.8" y="148">GND</text>
<text x="69.8" y="144.4">GND</text>
<text x="94.6" y="148">GP25</text>
<text x="94.6" y="144.4">GP24</text>
<text x="106.2" y="146.5">22</text>
<text x="62.6" y="150.1">25</text>
<text x="62.6" y="153.6">30</text>
<text x="69.8" y="151.5">GND</text>
<text x="69.8" y="155">GND</text>
<text x="94.6" y="151.5">GP27</text>
<text x="106.2" y="150.1">13</text>
<text x="62.6" y="157.1">34</text>
<text x="62.6" y="160.7">39</text>
<text x="69.8" y="158.5">GND</text>
<text x="92.6" y="158.5">ID_SD</text>
<text x="106.2" y="157.1">27</text>
<text x="106.2" y="160.7">28</text>
<text x="69.8" y="162.1">GND</text>
<text x="92.8" y="162.1">ID_SC</text>
</g>
<g font-size="3.2">
<text x="84.3" y="116.9" transform="rotate(-90 84.3 116.9)">B+</text>
<text x="90.7" y="161.4" transform="rotate(-90 90.7 161.4)">B+</text>
<text x="21.4" y="197.7">GND</text>
<text x="30.2" y="195.9">1</text>
<text x="84.2" y="218.9">3</text>
<text x="87.7" y="220.6">GND</text>
<text x="278" y="241.8">22</text>
<text x="283.5" y="243.6">12V-</text>
<text x="117.8" y="259.6" transform="rotate(-90 117.8 259.6)">10</text>
<text x="119.6" y="268.4" transform="rotate(-90 119.6 268.4)">GND</text>
</g>
<g font-size="3.2" fill="#f00">
<text x="21.6" y="201.2">VDD</text>
<text x="30.2" y="199.5">2</text>
<text x="278" y="238.3">21</text>
<text x="283.5" y="240">12V+</text>
</g>
</svg>
